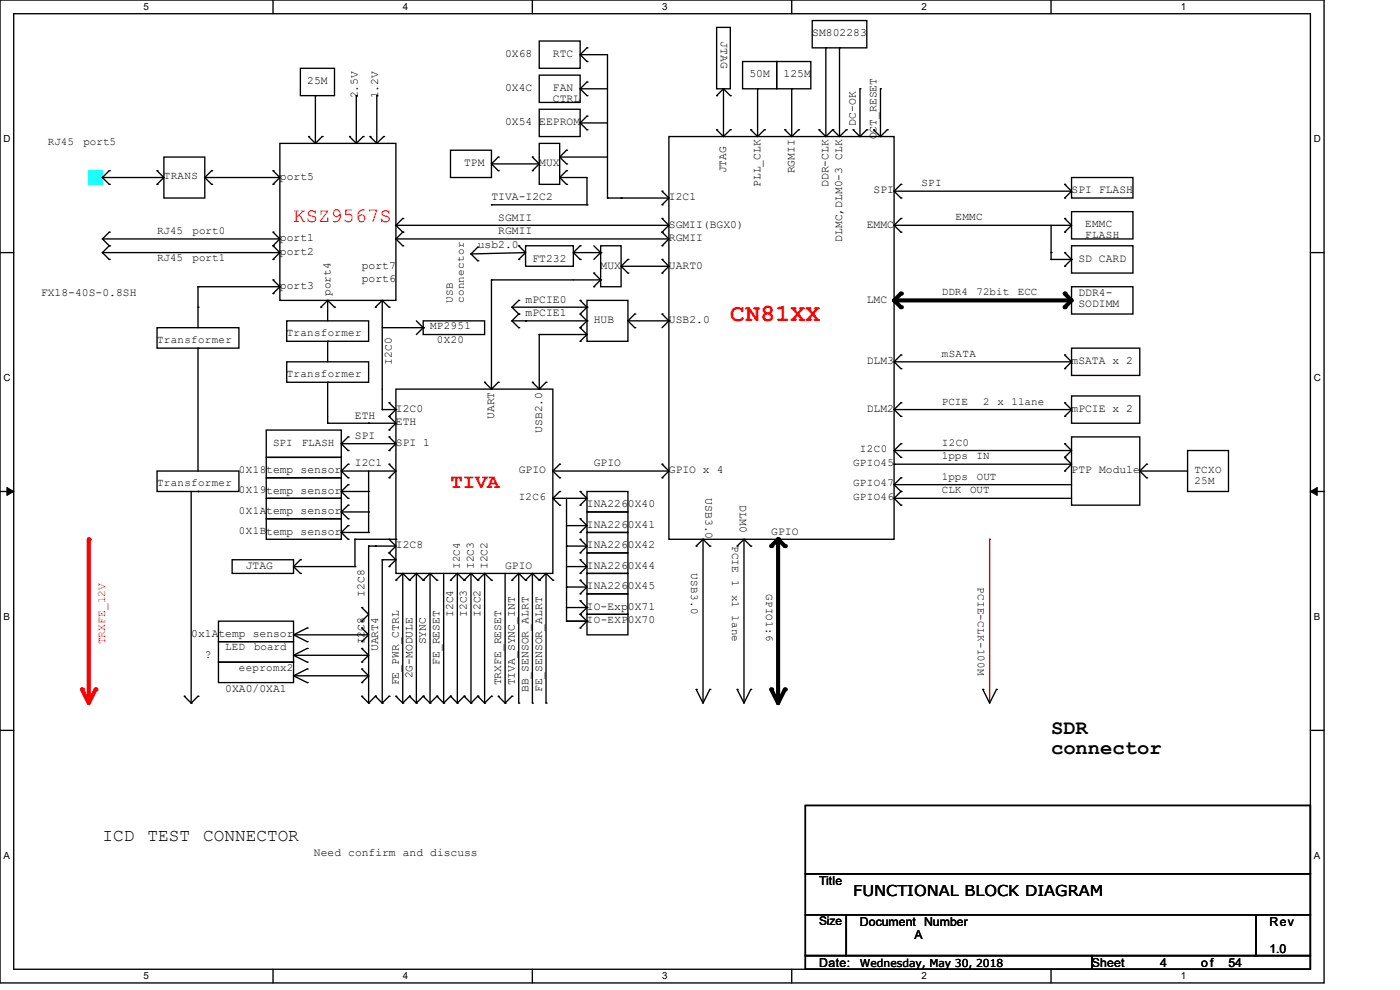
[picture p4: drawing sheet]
<svg xmlns="http://www.w3.org/2000/svg" width="297mm" height="210mm" viewBox="0 0 297 210" stroke-linecap="round" stroke-linejoin="round" font-family="sans-serif">
<path d="M0 0h280.9v208.5h-280.9zM2.9 2.9h275.1v202.7h-275.1z" fill="none" stroke="#000" stroke-width=".29"/>
<g fill="#fff">
<path d="M30.4 .3h1.2v2.3h-1.2z"/>
<path d="M30.4 205.9h1.2v2.3h-1.2z"/>
</g>
<path d="M57.9 0v2.9M57.9 205.6v2.9" fill="none" stroke="#000" stroke-width=".29"/>
<g fill="#fff">
<path d="M85.4 .3h1.2v2.3h-1.2z"/>
<path d="M85.4 205.9h1.2v2.3h-1.2z"/>
</g>
<path d="M112.9 0v2.9M112.9 205.6v2.9" fill="none" stroke="#000" stroke-width=".29"/>
<g fill="#fff">
<path d="M140.4 .3h1.2v2.3h-1.2z"/>
<path d="M140.4 205.9h1.2v2.3h-1.2z"/>
</g>
<path d="M168 0v2.9M168 205.6v2.9" fill="none" stroke="#000" stroke-width=".29"/>
<g fill="#fff">
<path d="M195.5 .3h1.1v2.3h-1.1z"/>
<path d="M195.5 205.9h1.1v2.3h-1.1z"/>
</g>
<path d="M223 0v2.9M223 205.6v2.9" fill="none" stroke="#000" stroke-width=".29"/>
<g fill="#fff">
<path d="M250.5 .3h1.1v2.3h-1.1z"/>
<path d="M250.5 205.9h1.1v2.3h-1.1z"/>
<path d="M.7 28.2h1.5v2.4h-1.5z"/>
<path d="M278.7 28.2h1.5v2.4h-1.5z"/>
<path d="M.7 78.9h1.5v2.3h-1.5z"/>
<path d="M278.7 78.9h1.5v2.3h-1.5z"/>
</g>
<path d="M0 53.6h2.9M278 53.6h2.9" fill="none" stroke="#000" stroke-width=".29"/>
<g fill="#fff">
<path d="M.7 129.6h1.4v2.3h-1.4z"/>
<path d="M278.7 129.6h1.4v2.3h-1.4z"/>
</g>
<path d="M0 104.3h2.9M278 104.3h2.9" fill="none" stroke="#000" stroke-width=".29"/>
<path d="M1.5 103.4l1.4 .9-1.4 .8zM278 104.3l1.4-.9v1.7z" fill="#000" stroke="#000" stroke-width=".21"/>
<g fill="#fff">
<path d="M.7 180.3h1.4v2.3h-1.4z"/>
<path d="M278.7 180.3h1.4v2.3h-1.4z"/>
</g>
<g fill="none" stroke="#000" stroke-width=".29">
<path d="M63.7 14.5h7.3v5.8h-7.3zM114.4 8.7h8.7v5.8h-8.7zM114.4 15.9h8.7v5.8h-8.7zM123.1 11.6h.1M123.1 18.8h.1M123.1 11.6h5.8v30.4M123.1 11.6l1.4 1.4M123.1 18.8h5.8M123.1 18.8l1.4 1.5M124.5 10.1h.1M124.5 13h.1M124.5 17.4h.1"/>
<path d="M124.5 10.1l-1.4 1.5M124.5 17.4l-1.4 1.4M152 5.8h2.9v13h-2.9zM153.5 18.8h.1M153.5 18.8v10.2M153.5 18.8l1.4 1.5M153.5 18.8l-1.5 1.5M157.5 13h7.3v5.8h-7.3zM160.7 18.8h.1M160.7 18.8v10.2M164.8 13h7.2v5.8h-7.2zM168 18.8h.1"/>
<path d="M168 18.8v10.2M172.3 4.4h11.6v5.7h-11.6zM175.2 10.1h.1M175.2 10.1v18.9M178.1 10.1h.1M178.1 10.1v18.9M182.4 18.8h.1M182.4 18.8v10.2M186.8 18.8h.1M186.8 18.8v10.2M21.7 37.7h.1M21.7 37.7h13.1"/>
<path d="M21.7 37.7l1.5 1.4M23.2 36.2h.1M23.2 39.1h.1M23.2 36.2l-1.5 1.5M33.3 36.2h.1M33.3 39.1h.1M33.3 36.2l1.5 1.5M34.8 33.3h8.6v8.7h-8.6zM34.8 37.7l-1.5 1.4M43.4 37.7h.1M43.4 37.7h16M43.4 37.7l1.5 1.4"/>
<path d="M44.9 36.2h.1M44.9 39.1h.1M44.9 36.2l-1.5 1.5M57.9 36.2h.1M57.9 39.1h.1M57.9 36.2l1.5 1.5M59.4 30.4h24.6v33.3h-24.6zM59.4 37.7l-1.5 1.4M65.5 29h.1M65.5 29l1.4 1.4M66.9 20.3h.1M66.9 20.3v10.1"/>
<path d="M68.3 29h.1M68.3 29l-1.4 1.4M74.1 29h.1M74.1 29l1.5 1.4M75.6 20.3h.1M75.6 20.3v10.1M77 29h.1M77 29l-1.4 1.4M78.5 29h.1M78.5 29l1.4 1.4M79.9 20.3h.1M79.9 20.3v10.1"/>
<path d="M81.4 29h.1M81.4 29l-1.5 1.4M95.6 31.9h8.7v5.8h-8.7zM104.3 34.8h.1M104.3 34.8h10.1M104.3 34.8l1.4 1.4M105.7 33.3h.1M105.7 36.2h.1M105.7 33.3l-1.4 1.5M112.9 33.3h.1M112.9 36.2h.1M112.9 33.3l1.5 1.5"/>
<path d="M114.4 23.2h8.7v5.8h-8.7zM114.4 30.4h4.3v8.7h-4.3zM114.4 34.8l-1.5 1.4M118.7 33.3h.1M118.7 37.7h.1M118.7 37.7h5.8v5.7M118.7 33.3h10.2M118.7 33.3l1.5 1.5M118.7 37.7l1.5 1.4M120.2 31.9h.1M120.2 34.8h.1M120.2 36.2h.1"/>
<path d="M120.2 39.1h.1M120.2 31.9l-1.5 1.4M120.2 36.2l-1.5 1.5M123.1 26.1h.1M123.1 26.1h5.8M123.1 26.1l1.4 1.4M124.5 20.3h.1M124.5 24.6h.1M124.5 27.5h.1M124.5 24.6l-1.4 1.5M141.9 29h47.8v85.4h-47.8zM152 27.5h.1"/>
<path d="M152 20.3h.1M152 27.5l1.5 1.5M154.9 27.5h.1M154.9 20.3h.1M154.9 27.5l-1.4 1.5M159.3 27.5h.1M159.3 27.5l1.4 1.5M162.2 27.5h.1M162.2 27.5l-1.5 1.5M166.5 27.5h.1M166.5 27.5l1.5 1.5M169.4 27.5h.1"/>
<path d="M169.4 27.5l-1.4 1.5M173.7 27.5h.1M173.7 27.5l1.5 1.5M176.6 27.5h.1M176.6 27.5l-1.4 1.5M176.6 27.5l1.5 1.5M179.5 27.5h.1M179.5 27.5l-1.4 1.5M181 27.5h.1M181 27.5l1.4 1.5M183.9 27.5h.1M183.9 27.5l-1.5 1.5"/>
<path d="M185.3 27.5h.1M185.3 27.5l1.5 1.5M188.2 27.5h.1M188.2 27.5l-1.4 1.5M191.1 39.1h.1M191.1 39.1l-1.4 1.5M225.9 39.1h.1M225.9 39.1l1.4 1.5M227.3 37.7h13v4.3h-13zM21.7 53.6h.1M21.7 50.7h.1M21.7 53.6h37.7"/>
<path d="M21.7 53.6l1.5 1.4M21.7 50.7h37.7M21.7 50.7l1.5 1.4M23.2 52.1h.1M23.2 55h.1M23.2 49.2h.1M23.2 52.1l-1.5 1.5M23.2 49.2l-1.5 1.5M57.9 52.1h.1M57.9 55h.1M57.9 59.4h.1M57.9 49.2h.1"/>
<path d="M57.9 52.1l1.5 1.5M57.9 59.4l1.5 1.4M57.9 49.2l1.5 1.5M59.4 53.6l-1.5 1.4M59.4 50.7l-1.5 1.4M84 50.7h.1M84 47.8h.1M84 47.8h57.9M84 50.7h57.9M84 50.7l1.4 1.4M84 47.8l1.4 1.4M85.4 49.2h.1"/>
<path d="M85.4 52.1h.1M85.4 46.3h.1M85.4 49.2l-1.4 1.5M85.4 46.3l-1.4 1.5M99.9 53.9h.1M99.9 53.9l1.5 1.4M101.4 52.4h.1M101.4 55.3h.1M101.4 52.4l-1.5 1.5M104.3 43.4h.1M104.3 59.4h.1M104.3 43.4h20.2"/>
<path d="M104.3 59.4h23.1M104.3 59.4v23.1M110 52.1h.1M110 55h.1M110 52.1l1.5 1.5M111.5 52.1h10.1v4.4h-10.1zM111.5 53.6l-11.6 .3M111.5 53.6l-1.5 1.4M121.6 53.6h5.8M121.6 53.6l1.5 1.4M123.1 52.1h.1M123.1 55h.1"/>
<path d="M123.1 52.1l-1.5 1.5M124.5 43.4h.1M126 57.9h.1M126 52.1l1.4 1.5M126 57.9l1.4 1.5M127.4 52.1h4.4v8.7h-4.4zM127.4 53.6h.1M127.4 59.4h.1M127.4 59.4l-1.4 1.4M127.4 53.6l-1.4 1.4M128.9 42h.1M128.9 42h13"/>
<path d="M131.8 42h.1M131.8 56.5h.1M131.8 56.5h10.1M131.8 56.5l1.4 1.4M133.2 55h.1M133.2 57.9h.1M133.2 55l-1.4 1.5M140.5 49.2h.1M140.5 52.1h.1M140.5 40.6h.1M140.5 43.4h.1M140.5 46.3h.1"/>
<path d="M140.5 55h.1M140.5 57.9h.1M140.5 49.2l1.4 1.5M140.5 40.6l1.4 1.4M140.5 46.3l1.4 1.5M140.5 55l1.4 1.5M141.9 50.7l-1.4 1.4M141.9 47.8l-1.4 1.4M141.9 42l-1.4 1.4M141.9 56.5l-1.4 1.4M189.7 40.6h.1M189.7 47.8h.1"/>
<path d="M189.7 40.6h37.6M189.7 40.6l1.4 1.4M189.7 47.8h37.6M189.7 47.8l1.4 1.4M191.1 42h.1M191.1 46.3h.1M191.1 49.2h.1M191.1 46.3l-1.4 1.5M223 53.6h.1M223 55h.1M223 47.8v7.2M223 55h4.3"/>
<path d="M225.9 42h.1M225.9 46.3h.1M225.9 49.2h.1M225.9 53.6h.1M225.9 56.5h.1M225.9 46.3l1.4 1.5M225.9 53.6l1.4 1.4M227.3 44.9h13v5.8h-13zM227.3 52.1h13v5.8h-13zM227.3 55h.1M227.3 40.6l-1.4 1.4M227.3 47.8l-1.4 1.4"/>
<path d="M227.3 55l-1.4 1.5M33.3 69.5h17.4v4.4h-17.4zM42 65.2h.1M42 73.9h.1M42 60.8h.1M42 60.8v8.7M42 73.9v26M42 60.8h17.4M57.9 62.3h.1M59.4 60.8h.1M59.4 60.8l-1.5 1.5M60.8 68.1h17.4v4.3h-17.4z"/>
<path d="M60.8 76.8h17.4v4.3h-17.4zM68.1 65.2h.1M69.5 63.7h.1M69.5 72.4h.1M69.5 63.7v4.4M69.5 72.4v4.4M69.5 63.7l-1.4 1.5M69.5 63.7l1.5 1.5M71 65.2h.1M79.6 65.2h.1M81.1 63.7h.1M81.1 63.7v23.2"/>
<path d="M81.1 63.7l-1.5 1.5M81.1 63.7l1.4 1.5M81.1 69.5h8.7M82.5 65.2h.1M88.3 68.1l1.5 1.4M89.8 68.1h13v2.9h-13zM89.8 69.5h.1M89.8 69.5l-1.5 1.5M108.6 65.2h15.9M108.6 68.1h15.9M108.6 65.2l1.4 1.4M108.6 68.1l1.4 1.4"/>
<path d="M110 63.7h.1M110 66.6h.1M110 69.5h.1M110 66.6l-1.4 1.5M110 63.7l-1.4 1.5M111.5 68.1h.1M114.4 71h.1M114.4 71h10.1M114.4 71v11.5M123.1 69.5h.1M123.1 72.4h.1M123.1 63.7h.1"/>
<path d="M123.1 66.6h.1M123.1 69.5l1.4 1.5M123.1 66.6l1.4 1.5M123.1 63.7l1.4 1.5M124.5 63.7h8.7v8.7h-8.7zM124.5 65.2h.1M124.5 68.1h.1M124.5 68.1l-1.4 1.4M124.5 65.2l-1.4 1.4M124.5 71l-1.4 1.4M126 60.8h.1M133.2 68.1h8.7"/>
<path d="M133.2 68.1l1.5 1.4M134.7 66.6h.1M134.7 69.5h.1M134.7 66.6l-1.5 1.5M140.5 66.6h.1M140.5 66.6l1.4 1.5M141.9 68.1h.1M141.9 68.1l-1.4 1.4M189.7 76.8h.1M189.7 76.8h37.6M189.7 76.8l1.4 1.4M191.1 75.3h.1"/>
<path d="M191.1 78.2h.1M191.1 75.3l-1.4 1.5M225.9 75.3h.1M225.9 78.2h.1M225.9 75.3l1.4 1.5M227.3 60.8h13v5.8h-13zM227.3 73.9h14.5v5.7h-14.5zM227.3 76.8l-1.4 1.4M33.3 99.9h17.4v4.4h-17.4zM56.5 91.2h15.9v5.8h-15.9zM56.5 97h15.9v4.4h-15.9zM69.5 81.1h.1"/>
<path d="M69.5 89.8h.1M69.5 89.8h14.5M69.5 81.1v8.7M72.4 94.1h.1M72.4 99.9h.1M72.4 99.9h11.6M72.4 94.1h11.6M72.4 94.1l1.5 1.5M72.4 99.9l1.5 1.5M73.9 92.7h.1M73.9 95.6h.1M73.9 98.5h.1"/>
<path d="M73.9 92.7l-1.5 1.4M73.9 98.5l-1.5 1.4M78.2 89.8h.1M78.2 99.9v13M81.1 86.9h.1M81.1 86.9h2.9M82.5 92.7h.1M82.5 95.6h.1M82.5 98.5h.1M82.5 88.3h.1M82.5 91.2h.1M82.5 85.4h.1"/>
<path d="M82.5 92.7l1.5 1.4M82.5 98.5l1.5 1.4M82.5 88.3l1.5 1.5M82.5 85.4l1.5 1.5M84 82.5h33.3v39.1h-33.3zM84 86.9h.1M84 94.1l-1.5 1.5M84 99.9l-1.5 1.5M84 89.8l-1.5 1.4M84 86.9l-1.5 1.4M102.8 81.1h.1M102.8 81.1l1.5 1.4"/>
<path d="M104.3 82.5h.1M105.7 81.1h.1M105.7 81.1l-1.4 1.4M112.9 81.1h.1M112.9 81.1l1.5 1.4M114.4 82.5h.1M115.8 81.1h.1M115.8 81.1l-1.4 1.4M117.3 99.9h.1M117.3 99.9h24.6M117.3 99.9l1.4 1.5M118.7 98.5h.1"/>
<path d="M118.7 98.5l-1.4 1.4M140.5 98.5h.1M140.5 98.5l1.4 1.4M141.9 99.9l-1.4 1.5M189.7 86.9h.1M189.7 95.6h.1M189.7 98.5h.1M189.7 86.9h37.6M189.7 86.9l1.4 1.4M189.7 95.6l1.4 1.4M189.7 95.6h37.6M189.7 98.5h37.6"/>
<path d="M191.1 85.4h.1M191.1 88.3h.1M191.1 94.1h.1M191.1 97h.1M191.1 85.4l-1.4 1.5M191.1 94.1l-1.4 1.5M225.9 85.4h.1M225.9 88.3h.1M225.9 94.1h.1M225.9 97h.1M225.9 99.9h.1M225.9 85.4l1.4 1.5"/>
<path d="M225.9 94.1l1.4 1.5M225.9 97l1.4 1.5M227.3 84h14.5v5.8h-14.5zM227.3 92.7h14.5v14.5h-14.5zM227.3 86.9l-1.4 1.4M227.3 95.6l-1.4 1.4M227.3 98.5l-1.4 1.4M241.8 99.9h.1M241.8 99.9h10.1M241.8 99.9l1.4 1.5M243.2 98.5h.1M243.2 98.5l-1.4 1.4"/>
<path d="M251.9 95.6h8.7v8.7h-8.7zM40.6 104.3v44.8M42 104.3h.1M49.2 118.7h13.1v2.9h-13.1zM56.5 101.4h15.9v4.3h-15.9zM56.5 105.7h15.9v4.3h-15.9zM56.5 110h15.9v4.4h-15.9zM63.7 118.7h.1M63.7 118.7l-1.4 1.5M72.4 112.9h.1M72.4 108.6l1.5 1.4M72.4 112.9h5.8"/>
<path d="M72.4 112.9l1.5 1.5M72.4 108.6h5.8M72.4 104.3h5.8M72.4 104.3l1.5 1.4M73.9 101.4h.1M73.9 114.4h.1M73.9 111.5h.1M73.9 110h.1M73.9 107.2h.1M73.9 105.7h.1M73.9 102.8h.1M73.9 111.5l-1.5 1.4"/>
<path d="M73.9 107.2l-1.5 1.4M73.9 102.8l-1.5 1.5M75.3 114.4h.1M75.3 114.4v5.8M75.3 114.4h8.7M78.2 115.8h.1M78.2 112.9h.1M78.2 108.6h.1M78.2 104.3h.1M78.2 115.8h5.8M78.2 115.8v33.3M79.6 115.8h.1"/>
<path d="M81.1 118.7h.1M81.1 118.7v30.4M81.1 118.7h2.9M82.5 101.4h.1M82.5 117.3h.1M82.5 114.4h.1M82.5 117.3l1.5 1.4M82.5 114.4l1.5 1.4M84 114.4h.1M84 118.7l-1.5 1.5M84 115.8l-1.5 1.5M117.3 105.7h.1"/>
<path d="M117.3 105.7h7.2M117.3 105.7l1.4 1.5M118.7 101.4h.1M118.7 104.3h.1M118.7 107.2h.1M118.7 104.3l-1.4 1.4M120.2 115.8h.1M120.2 111.5h.1M120.2 115.8h4.3M120.2 105.7v26.1M120.2 111.5h4.3M123.1 104.3h.1"/>
<path d="M123.1 107.2h.1M123.1 118.7h.1M123.1 114.4h.1M123.1 117.3h.1M123.1 110h.1M123.1 112.9h.1M123.1 104.3l1.4 1.4M123.1 118.7l1.4 1.5M123.1 114.4l1.4 1.4M123.1 110l1.4 1.5M124.5 104.3h8.7v4.3h-8.7zM124.5 108.6h8.7v4.3h-8.7z"/>
<path d="M124.5 112.9h8.7v4.4h-8.7zM124.5 117.3h8.7v4.3h-8.7zM124.5 105.7l-1.4 1.5M124.5 115.8l-1.4 1.5M124.5 111.5l-1.4 1.4M140.5 101.4h.1M147.7 115.8h.1M149.1 114.4h.1M149.1 114.4v34.7M149.1 114.4l1.5 1.4M149.1 114.4l-1.4 1.4M150.6 115.8h.1"/>
<path d="M156.4 115.8h.1M157.8 114.4h.1M157.8 114.4v34.7M157.8 114.4l1.5 1.4M157.8 114.4l-1.4 1.4M159.3 115.8h.1M189.7 102.8h.1M189.7 105.7h.1M189.7 102.8l1.4 1.5M189.7 102.8h37.6M189.7 105.7l1.4 1.5M189.7 105.7h37.6"/>
<path d="M191.1 101.4h.1M191.1 104.3h.1M191.1 107.2h.1M191.1 101.4l-1.4 1.4M191.1 104.3l-1.4 1.4M243.2 101.4h.1M46.3 136.1h16v4.4h-16zM46.3 131.8h16v4.3h-16zM62.3 139h.1M62.3 134.7h.1M62.3 139h15.9M62.3 139l2.9 1.5"/>
<path d="M62.3 134.7h15.9M62.3 134.7l2.9 1.4M62.3 120.2h13M62.3 120.2l1.4 1.4M63.7 121.6h.1M65.2 137.6h.1M65.2 133.2h.1M65.2 136.1h.1M65.2 137.6l-2.9 1.4M65.2 133.2l-2.9 1.5M75.3 120.2h.1M76.8 137.6h.1"/>
<path d="M76.8 133.2h.1M76.8 136.1h.1M76.8 128.9h.1M76.8 131.8h.1M76.8 137.6l1.4 1.4M76.8 133.2l1.4 1.5M76.8 128.9l1.4 1.4-1.4 1.5M78.2 139l-1.4 1.5M78.2 134.7l-1.4 1.4M82.5 120.2h.1M84 123.1h.1M85.4 121.6v27.5"/>
<path d="M85.4 121.6l-1.4 1.5M85.4 121.6l1.5 1.5M86.9 123.1h.1M88.3 121.6v27.5M88.3 121.6l-1.4 1.5M88.3 121.6l1.5 1.5M89.8 123.1h.1M91.2 121.6v27.5M91.2 121.6l-1.4 1.5M91.2 121.6l1.5 1.5M92.7 123.1h.1M94.1 121.6v27.5"/>
<path d="M95.6 123.1h.1M97 121.6v27.5M97 121.6l-1.4 1.5M97 121.6l1.5 1.5M98.5 123.1h.1M99.9 121.6v27.5M99.9 121.6l-1.4 1.5M99.9 121.6l1.5 1.5M101.4 123.1h.1M102.8 121.6v27.5M102.8 121.6l-1.4 1.5M102.8 121.6l1.5 1.5"/>
<path d="M104.3 123.1h.1M107.2 121.6v27.5M108.6 123.1h.1M110 121.6l-1.4 1.5M110 121.6l1.5 1.5M110 121.6v27.5M111.5 123.1h.1M112.9 121.6l-1.4 1.5M112.9 121.6l1.5 1.5M112.9 121.6v27.5M114.4 123.1h.1M115.8 121.6l-1.4 1.5"/>
<path d="M115.8 121.6v27.5M115.8 121.6l1.5 1.5M117.3 123.1h.1M120.2 128.9h.1M120.2 124.5h.1M120.2 120.2h.1M120.2 131.8h.1M120.2 128.9h4.3M120.2 124.5h4.3M120.2 120.2h4.3M120.2 131.8h4.3M123.1 127.4h.1"/>
<path d="M123.1 130.3h.1M123.1 123.1h.1M123.1 126h.1M123.1 121.6h.1M123.1 133.2h.1M123.1 127.4l1.4 1.5M123.1 123.1l1.4 1.4M123.1 130.3l1.4 1.5M124.5 121.6h8.7v4.4h-8.7zM124.5 126h8.7v4.3h-8.7zM124.5 130.3h8.7v4.4h-8.7zM124.5 128.9h.1"/>
<path d="M124.5 131.8h.1M124.5 128.9l-1.4 1.4M124.5 124.5l-1.4 1.5M124.5 120.2l-1.4 1.4M124.5 131.8l-1.4 1.4M0 154.9h2.9M39.1 147.7h.1M39.1 147.7l1.5 1.4M40.6 149.1h.1M42 147.7h.1M42 147.7l-1.4 1.4M46.3 140.5h16v4.3h-16z"/>
<path d="M62.3 143.4h.1M62.3 143.4h15.9M62.3 143.4l2.9 1.4M65.2 141.9h.1M65.2 144.8h.1M65.2 140.5h.1M65.2 141.9l-2.9 1.5M76.8 147.7h.1M76.8 141.9h.1M76.8 144.8h.1M76.8 140.5h.1M76.8 147.7l1.4 1.4"/>
<path d="M76.8 141.9l1.4 1.5M78.2 149.1h.1M78.2 143.4l-1.4 1.4M79.6 147.7h.1M79.6 147.7l1.5 1.4M79.6 147.7l-1.4 1.4M81.1 149.1h.1M82.5 147.7h.1M82.5 147.7l-1.4 1.4M84 147.7h.1M84 147.7l1.4 1.4M85.4 149.1h.1"/>
<path d="M86.9 147.7h.1M86.9 147.7l1.4 1.4M86.9 147.7l-1.5 1.4M88.3 149.1h.1M89.8 147.7h.1M89.8 147.7l-1.5 1.4M89.8 147.7l1.4 1.4M91.2 149.1h.1M92.7 147.7h.1M92.7 147.7l1.4 1.4M92.7 147.7l-1.5 1.4M94.1 149.1h.1"/>
<path d="M95.6 147.7h.1M95.6 147.7l1.4 1.4M95.6 147.7l-1.5 1.4M97 149.1h.1M98.5 147.7h.1M98.5 147.7l-1.5 1.4M98.5 147.7l1.4 1.4M99.9 149.1h.1M101.4 147.7h.1M101.4 147.7l-1.5 1.4M101.4 147.7l1.4 1.4M102.8 149.1h.1"/>
<path d="M104.3 147.7h.1M104.3 147.7l-1.5 1.4M105.7 147.7h.1M105.7 147.7l1.5 1.4M107.2 149.1h.1M108.6 147.7h.1M108.6 147.7l-1.4 1.4M110 149.1h.1M112.9 149.1h.1M115.8 149.1h.1M147.7 146.2h.1M147.7 146.2l1.4 2.9"/>
<path d="M150.6 146.2h.1M150.6 146.2l-1.5 2.9M156.4 146.2h.1M156.4 146.2l1.4 2.9M159.3 146.2h.1M159.3 146.2l-1.5 2.9M208.5 146.2h.1M208.5 146.2l1.4 2.9 1.5-2.9M211.4 146.2h.1M278 154.9h2.9"/>
</g>
<path d="M189.7 63.7h37.6M189.7 63.7l1.4 1.5M191.1 62.3l-1.4 1.4M225.9 62.3l1.4 1.4M227.3 63.7l-1.4 1.5M165.1 114.4v34.7M165.1 114.4l1.4 1.4M165.1 114.4l-1.5 1.4M163.6 146.2l1.5 2.9M166.5 146.2l-1.4 2.9" fill="none" stroke="#000" stroke-width=".87"/>
<g fill="#000">
<circle cx="189.7" cy="63.7" r=".43"/>
<circle cx="191.1" cy="62.3" r=".43"/>
<circle cx="191.1" cy="65.2" r=".43"/>
<circle cx="225.9" cy="65.2" r=".43"/>
<circle cx="225.9" cy="62.3" r=".43"/>
<circle cx="163.6" cy="115.8" r=".43"/>
<circle cx="165.1" cy="114.4" r=".43"/>
<circle cx="166.5" cy="115.8" r=".43"/>
<circle cx="163.6" cy="146.2" r=".43"/>
<circle cx="166.5" cy="146.2" r=".43"/>
</g>
<path d="M18.8 36.2h2.9v2.9h-2.9z" fill-rule="evenodd" fill="#0ff" stroke="#0ff" stroke-width=".29"/>
<path d="M209.9 114.4h.1M209.9 114.4v34.7" fill="none" stroke="#800000" stroke-width=".29"/>
<path d="M18.8 114.4v34.7" fill="none" stroke="#f00" stroke-width=".87"/>
<circle cx="18.8" cy="114.4" r=".43" fill="#f00"/>
<path d="M20.3 146.2l-1.5 2.9" fill="none" stroke="#f00" stroke-width=".87"/>
<circle cx="20.3" cy="146.2" r=".43" fill="#f00"/>
<path d="M17.4 146.2l1.4 2.9" fill="none" stroke="#f00" stroke-width=".87"/>
<circle cx="17.4" cy="146.2" r=".43" fill="#f00"/>
<path d="M170.9 170.9h107.1v14.4h-107.1zM170.9 185.3h107.1v8.7h-107.1zM170.9 194h8.6v8.7h-8.6zM179.5 194h86.9v8.7h-86.9zM266.4 194h11.6v8.7h-11.6zM170.9 202.7h60.8v2.9h-60.8zM231.7 202.7h46.3v2.9h-46.3z" fill="none" stroke="#000" stroke-width=".29"/>
<text font-size="5.2" fill="#f00" x="154.9" y="68.1">CN81XX</text>
<g font-size="4.3" fill="#f00">
<text x="62.3" y="47.1">KSZ9567S</text>
<text x="95.6" y="103.5">TIVA</text>
</g>
<g font-size="4.3">
<text x="223" y="155.6">SDR</text>
<text x="223" y="160">connector</text>
</g>
<g font-size="3.8">
<text x="21.7" y="178.3">ICD</text>
<text x="31.3" y="178.3">TEST</text>
<text x="43.1" y="178.3">CONNECTOR</text>
</g>
<text font-size="3.2" x="181" y="190">FUNCTIONAL BLOCK DIAGRAM</text>
<g font-size="2.6">
<text x="173.7" y="187.7">Title</text>
<text x="182.4" y="196.4">Document Number</text>
<text x="269.3" y="196.4">Rev</text>
<text x="194" y="199.3">A</text>
<text x="269.3" y="202.2">1.0</text>
<text x="173.7" y="205">Date:</text>
<text x="231.7" y="205">Sheet</text>
<text x="246.1" y="205">4</text>
<text x="254.8" y="205">of</text>
<text x="260.6" y="205">54</text>
</g>
<text font-size="2.5" x="173.7" y="196.3">Size</text>
<g font-size="2.4">
<text x="152.9" y="8.7" transform="rotate(90 152.9 8.7)">JTAG</text>
<text x="172.3" y="7.7">SM802283</text>
<text x="65.2" y="17.9">25M</text>
<text x="107.2" y="12.1">0X68</text>
<text x="117.3" y="12.1">RTC</text>
<text x="159" y="16.4">50M</text>
<text x="166.2" y="16.4">125M</text>
<text x="75.9" y="20.9" transform="rotate(-90 75.9 20.9)">2.5V</text>
<text x="80.2" y="20.9" transform="rotate(-90 80.2 20.9)">1.2V</text>
<text x="107.2" y="19.3">0X4C</text>
<text x="117.3" y="19.3">FAN</text>
<text x="117.3" y="21.7">CTRL</text>
<text x="107.2" y="26.6">0X54</text>
<text x="114.4" y="26.6">EEPROM</text>
<text x="181.6" y="26.7" transform="rotate(-90 181.6 26.7)">DC-OK</text>
<text x="185.9" y="29.5" transform="rotate(-90 185.9 29.5)">OCT_RESET</text>
<text x="98.5" y="35.2">TPM</text>
<text x="114.4" y="35.2">MUX</text>
<text x="59.4" y="38.1">port5</text>
<text x="154.1" y="36.8" transform="rotate(-90 154.1 36.8)">JTAG</text>
<text x="161.3" y="39.7" transform="rotate(-90 161.3 39.7)">PLL_CLK</text>
<text x="168.6" y="36.8" transform="rotate(-90 168.6 36.8)">RGMII</text>
<text x="175.8" y="39.7" transform="rotate(-90 175.8 39.7)">DDR-CLK</text>
<text x="185.3" y="41">SPI</text>
<text x="227.3" y="41">SPI FLASH</text>
<text x="104.3" y="42.5">TIVA-I2C2</text>
<text x="105.7" y="46.8">SGMII</text>
<text x="141.9" y="42.5">I2C1</text>
<text x="59.4" y="51.2">port1</text>
<text x="101.4" y="52.6">usb2.0</text>
<text x="105.7" y="49.7">RGMII</text>
<text x="141.9" y="51.2">RGMII</text>
<text x="141.9" y="48.3">SGMII(BGX0)</text>
<text x="178.7" y="51.3" transform="rotate(-90 178.7 51.3)">DLMC,DLM0-3 CLK</text>
<text x="183.9" y="48.3">EMMC</text>
<text x="59.4" y="54.1">port2</text>
<text x="76.8" y="59.8">port6</text>
<text x="76.8" y="57">port7</text>
<text x="112.9" y="55.5">FT232</text>
<text x="127.4" y="57">MUX</text>
<text x="141.9" y="57">UART0</text>
<text x="228.8" y="55.5">SD CARD</text>
<text x="8.7" y="62.7">FX18-40S-0.8SH</text>
<text x="59.4" y="61.3">port3</text>
<text x="70.1" y="62.9" transform="rotate(-90 70.1 62.9)">port4</text>
<text x="111.5" y="64.2">mPCIE0</text>
<text x="183.9" y="64.2">LMC</text>
<text x="228.8" y="62.7">DDR4-</text>
<text x="228.8" y="65.2">SODIMM</text>
<text x="111.5" y="67.1">mPCIE1</text>
<text x="126" y="68.5">HUB</text>
<text x="141.9" y="68.5">USB2.0</text>
<text x="83.1" y="77.3" transform="rotate(-90 83.1 77.3)">I2C0</text>
<text x="183.9" y="77.2">DLM3</text>
<text x="227.3" y="77.2">mSATA x 2</text>
<text x="75.3" y="88.8">ETH</text>
<text x="84" y="87.4">I2C0</text>
<text x="104.9" y="88.9" transform="rotate(-90 104.9 88.9)">UART</text>
<text x="183.9" y="87.4">DLM2</text>
<text x="227.3" y="87.4">mPCIE x 2</text>
<text x="75.3" y="93.2">SPI</text>
<text x="84" y="90.3">ETH</text>
<text x="84" y="94.6">SPI 1</text>
<text x="115" y="91.8" transform="rotate(-90 115 91.8)">USB2.0</text>
<text x="75.3" y="98.9">I2C1</text>
<text x="110" y="100.4">GPIO</text>
<text x="126" y="98.9">GPIO</text>
<text x="141.9" y="100.4">GPIO x 4</text>
<text x="227.3" y="100.4">PTP Module</text>
<text x="124.5" y="107.6">INA226</text>
<text x="133.2" y="107.6">0X40</text>
<text x="149.7" y="105.7" transform="rotate(90 149.7 105.7)">USB3.0</text>
<text x="156.9" y="107.2" transform="rotate(90 156.9 107.2)">DLM0</text>
<text x="124.5" y="112">INA226</text>
<text x="133.2" y="112">0X41</text>
<text x="163.6" y="113.4">GPIO</text>
<text x="84" y="116.3">I2C8</text>
<text x="124.5" y="116.3">INA226</text>
<text x="133.2" y="116.3">0X42</text>
<text x="52.1" y="120.7">JTAG</text>
<text x="100.5" y="120.8" transform="rotate(-90 100.5 120.8)">I2C3</text>
<text x="103.4" y="120.8" transform="rotate(-90 103.4 120.8)">I2C2</text>
<text x="107.2" y="120.7">GPIO</text>
<text x="124.5" y="120.7">INA226</text>
<text x="124.5" y="125">INA226</text>
<text x="133.2" y="120.7">0X44</text>
<text x="133.2" y="125">0X45</text>
<text x="77.3" y="126.6" transform="rotate(-90 77.3 126.6)">I2C8</text>
<text x="96.2" y="130.9" transform="rotate(-90 96.2 130.9)">I2C4</text>
<text x="99.1" y="130.9" transform="rotate(-90 99.1 130.9)">I2C3</text>
<text x="102" y="130.9" transform="rotate(-90 102 130.9)">I2C2</text>
<text x="124.5" y="129.3">IO-Exp</text>
<text x="133.2" y="129.3">0X71</text>
<text x="40.6" y="135.1">0x1A</text>
<text x="46.3" y="135.1">temp sensor</text>
<text x="77.3" y="136.7" transform="rotate(-90 77.3 136.7)">I2C8</text>
<text x="90.4" y="136.7" transform="rotate(-90 90.4 136.7)">SYNC</text>
<text x="133.2" y="132.2">0X70</text>
<text x="43.4" y="139.5">?</text>
<text x="80.2" y="138.1" transform="rotate(-90 80.2 138.1)">UART4</text>
<text x="87.5" y="143.9" transform="rotate(-90 87.5 143.9)">2G-MODULE</text>
<text x="93.3" y="141" transform="rotate(-90 93.3 141)">FE_RESET</text>
<text x="47.8" y="146.7">0XA0/0XA1</text>
<text x="84.6" y="145.4" transform="rotate(-90 84.6 145.4)">FE_PWR_CTRL</text>
<text x="106.3" y="145.4" transform="rotate(-90 106.3 145.4)">TRXFE_RESET</text>
<text x="109.2" y="145.4" transform="rotate(-90 109.2 145.4)">TIVA_SYNC_INT</text>
<text x="112.1" y="146.8" transform="rotate(-90 112.1 146.8)">BB_SENSOR_ALRT</text>
<text x="115" y="146.8" transform="rotate(-90 115 146.8)">FE_SENSOR_ALRT</text>
<text x="66.6" y="181.5">Need confirm and discuss</text>
</g>
<text font-size="2.4" fill="#f00" x="22.3" y="136.7" transform="rotate(-90 22.3 136.7)">TRXFE_12V</text>
<g font-size="2.3">
<text x="10.1" y="30.8">RJ45</text>
<text x="17.7" y="30.8">port5</text>
<text x="34.8" y="38">TRANS</text>
<text x="195.5" y="39.5">SPI</text>
<text x="202.7" y="46.7">EMMC</text>
<text x="33.3" y="49.6">RJ45</text>
<text x="40.9" y="49.6">port0</text>
<text x="230.2" y="48.2">EMMC</text>
<text x="230.2" y="50.5">FLASH</text>
<text x="33.3" y="55.4">RJ45</text>
<text x="40.9" y="55.4">port1</text>
<text x="96.1" y="64.3" transform="rotate(-90 96.1 64.3)">USB</text>
<text x="98.4" y="64.3" transform="rotate(-90 98.4 64.3)">connector</text>
<text x="199.8" y="62.7">DDR4</text>
<text x="207.2" y="62.7">72bit</text>
<text x="215.9" y="62.7">ECC</text>
<text x="60.8" y="71.3">Transformer</text>
<text x="91.2" y="69.9">MP2951</text>
<text x="33.3" y="72.8">Transformer</text>
<text x="92.7" y="72.8">0X20</text>
<text x="199.8" y="75.7">mSATA</text>
<text x="60.8" y="80">Transformer</text>
<text x="199.8" y="85.8">PCIE</text>
<text x="208.6" y="85.8">2</text>
<text x="211.6" y="85.8">x</text>
<text x="214.6" y="85.8">1lane</text>
<text x="57.9" y="94.5">SPI</text>
<text x="64" y="94.5">FLASH</text>
<text x="182.4" y="95.9">I2C0</text>
<text x="199.8" y="94.5">I2C0</text>
<text x="50.7" y="100.3">0X18temp sensor</text>
<text x="181" y="98.8">GPIO45</text>
<text x="199.8" y="97.4">1pps</text>
<text x="199.8" y="101.7">1pps</text>
<text x="207.2" y="97.4">IN</text>
<text x="207.2" y="101.7">OUT</text>
<text x="253.4" y="100.3">TCXO</text>
<text x="33.3" y="103.2">Transformer</text>
<text x="50.7" y="104.6">0X19temp sensor</text>
<text x="110" y="106.1">I2C6</text>
<text x="181" y="103.2">GPIO47</text>
<text x="181" y="106.1">GPIO46</text>
<text x="199.8" y="104.6">CLK</text>
<text x="205.8" y="104.6">OUT</text>
<text x="253.4" y="102.6">25M</text>
<text x="50.7" y="109">0X1Atemp sensor</text>
<text x="50.7" y="113.3">0X1Btemp sensor</text>
<text x="155.3" y="115.8" transform="rotate(90 155.3 115.8)">PCIE</text>
<text x="97.5" y="120.8" transform="rotate(-90 97.5 120.8)">I2C4</text>
<text x="146.6" y="121.6" transform="rotate(90 146.6 121.6)">USB3.0</text>
<text x="155.3" y="123.1" transform="rotate(90 155.3 123.1)">1</text>
<text x="162.5" y="126" transform="rotate(90 162.5 126)">GPIO1:6</text>
<text x="207.4" y="124.5" transform="rotate(90 207.4 124.5)">PCIE-CLK-100M</text>
<text x="155.3" y="126.1" transform="rotate(90 155.3 126.1)">x1</text>
<text x="155.3" y="130.6" transform="rotate(90 155.3 130.6)">lane</text>
<text x="47.8" y="137.9">LED</text>
<text x="53.9" y="137.9">board</text>
<text x="124.5" y="132.1">IO-EXP</text>
<text x="50.7" y="142.3">eepromx2</text>
<text x="182.4" y="205">Wednesday, May 30, 2018</text>
</g>
<g font-size="2.1">
<text x="30.4" y="2.2">5</text>
<text x="85.4" y="2.2">4</text>
<text x="140.4" y="2.2">3</text>
<text x="195.5" y="2.2">2</text>
<text x="250.5" y="2.2">1</text>
<text x=".7" y="30.1">D</text>
<text x="278.7" y="30.1">D</text>
<text x=".7" y="80.8">C</text>
<text x="278.7" y="80.8">C</text>
<text x=".7" y="131.5">B</text>
<text x="278.7" y="131.5">B</text>
<text x=".7" y="182.1">A</text>
<text x="278.7" y="182.1">A</text>
<text x="30.4" y="207.8">5</text>
<text x="85.4" y="207.8">4</text>
<text x="140.4" y="207.8">3</text>
<text x="195.5" y="207.8">2</text>
<text x="250.5" y="207.8">1</text>
</g>
</svg>
